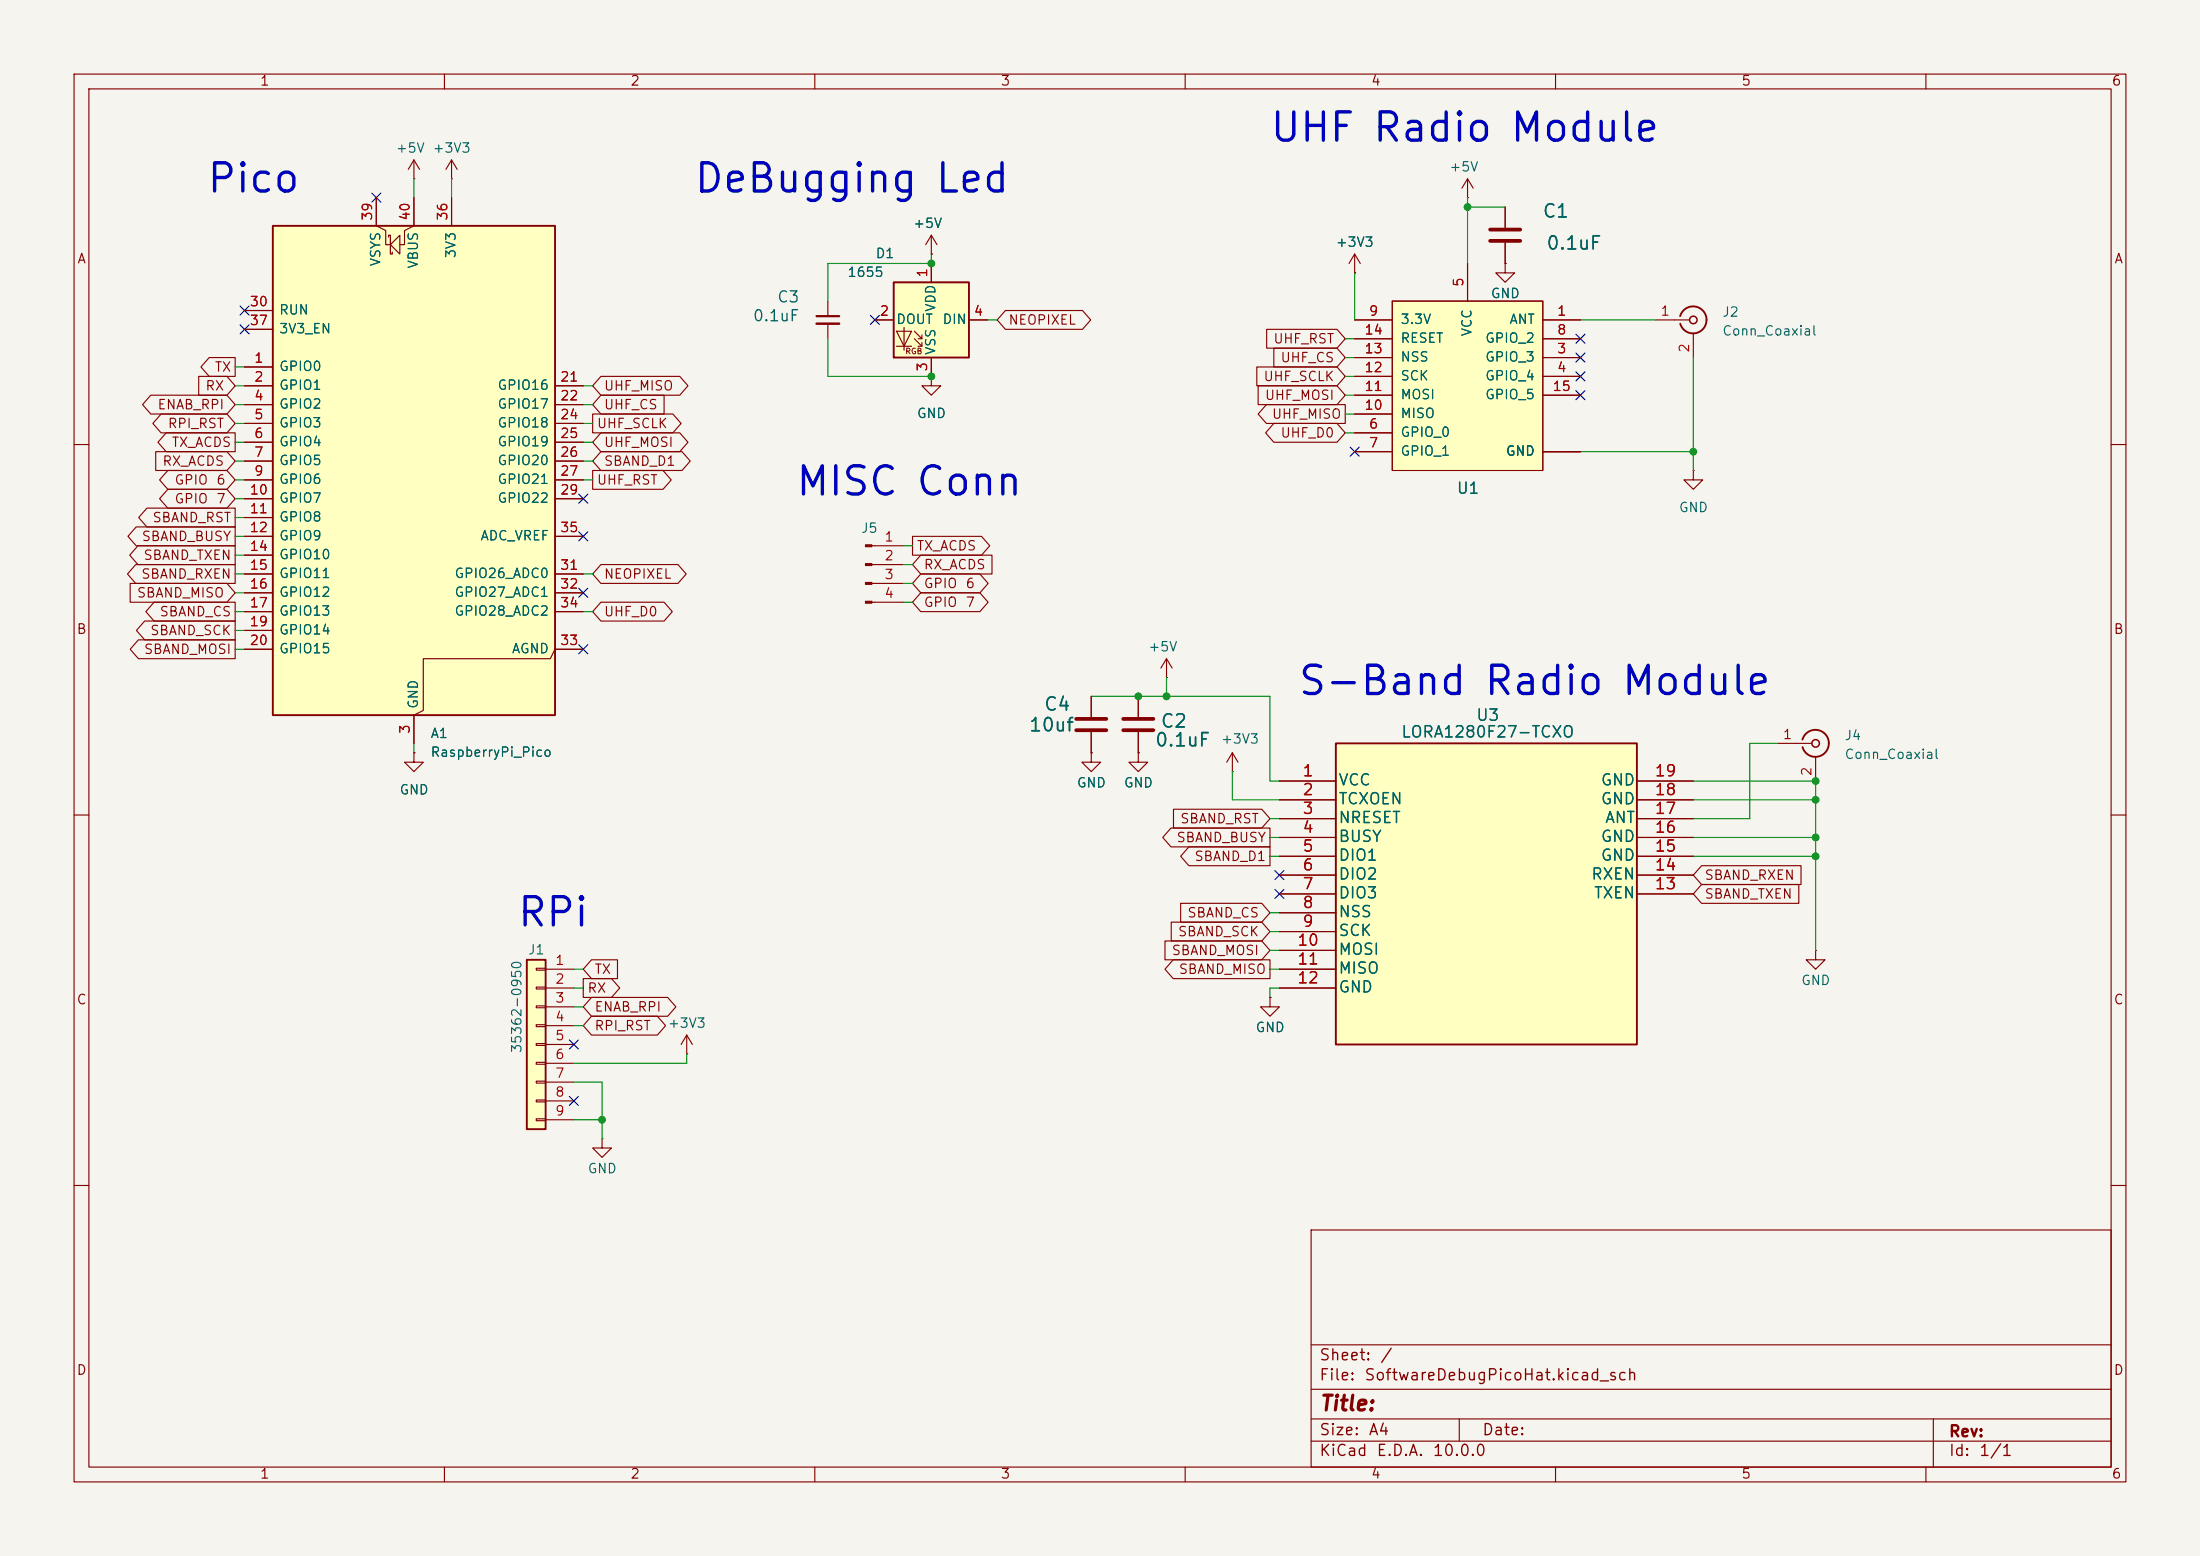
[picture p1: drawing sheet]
<svg xmlns="http://www.w3.org/2000/svg" width="297mm" height="210mm" viewBox="0 0 297 210" stroke-linecap="round" stroke-linejoin="round" font-family="sans-serif">
<path d="M0 0h297v210h-297z" fill="#f5f4ef" stroke="#f5f4ef" stroke-width=".14"/>
<g fill="none" stroke="#840000" stroke-width=".15">
<path d="M10 10h277v190h-277zM12 12h273v186h-273zM60 10v2M110 10v2M160 10v2M210 10v2M260 10v2M55.9 24.1h.1M55.9 21.6l-.8 1.3M55.9 21.6l.7 1.3M55.9 21.6v2.5M182.9 36.8h.1"/>
<path d="M182.9 34.3l-.8 1.3M182.9 34.3l.7 1.3M182.9 34.3v2.5M198.1 26.7h.1M198.1 24.1l-.7 1.3M198.1 24.1l.8 1.3M198.1 24.1v2.6M203.2 35.6v1.2h1.3l-1.3 1.3-1.3-1.3h1.3M203.2 35.6h.1M10 60h2M228.6 63.5v1.3h1.3l-1.3 1.2-1.3-1.2h1.3M228.6 63.5h.1"/>
<path d="M285 60h2M10 110h2M240 100.3h4.6M245.1 102.1v3.3M285 110h2M81.3 153.7v1.2h-1.3l1.3 1.3 1.2-1.3h-1.2M81.3 153.7h.1M10 160h2M177 166h108v32h-108zM285 160h2M60 198v2M110 198v2"/>
<path d="M160 198v2M177 194.5h108M177 191.5h108M177 187.5h108M177 181.5h108M197 191.5v3M210 198v2M260 198v2M261 191.5v6.5"/>
</g>
<path d="M243.3 99.8a1.81 1.81 0 0 1 2.8-1 1.81 1.81 0 0 1 0 3 1.81 1.81 0 0 1-2.8-1" fill="none" stroke="#840000" stroke-width=".25"/>
<circle cx="245.1" cy="100.3" r=".51" fill="none" stroke="#840000" stroke-width=".2"/>
<path d="M188 40.6h20.3v22.9h-20.3z" fill="#ffffc2"/>
<g fill="none" stroke="#840000" stroke-width=".15">
<path d="M198.1 35.6v5M182.9 43.2h5.1M182.9 48.3h5.1M182.9 50.8h5.1M182.9 58.4h5.1M182.9 45.7h5.1M182.9 55.9h5.1M182.9 53.3h5.1M188 40.6h20.3v22.9h-20.3zM208.3 43.2h5.1M208.3 48.3h5.1M208.3 50.8h5.1"/>
<path d="M208.3 45.7h5.1M208.3 53.3h5.1M223.5 43.2h4.6M228.6 45v3.3M182.9 61h5.1M188 63.5v-22.9h20.3v22.9M208.3 61h5.1M171.4 134.6v1.3h1.3l-1.3 1.3-1.2-1.3h1.2M171.4 134.6h.1"/>
</g>
<path d="M226.8 42.7a1.81 1.81 0 0 1 2.8-1 1.81 1.81 0 0 1 0 2.9 1.81 1.81 0 0 1-2.8-.9" fill="none" stroke="#840000" stroke-width=".25"/>
<circle cx="228.6" cy="43.2" r=".51" fill="none" stroke="#840000" stroke-width=".2"/>
<path d="M180.3 100.3h40.7v40.7h-40.7z" fill="#ffffc2"/>
<path d="M180.3 100.3h40.7v40.7h-40.7z" fill="none" stroke="#840000" stroke-width=".25"/>
<g fill="none" stroke="#840000" stroke-width=".15">
<path d="M203.2 27.9v2.8M203.2 32.8v2.8M55.9 101.6v1.3h1.2l-1.2 1.2-1.3-1.2h1.3M55.9 101.6h.1M172.7 110.5h7.6M172.7 105.4h7.6M172.7 108h7.6M172.7 113h7.6M172.7 115.6h7.6M172.7 118.1h7.6M221 110.5h7.6M221 105.4h7.6"/>
<path d="M221 108h7.6M221 113h7.6M221 115.6h7.6M221 118.1h7.6M172.7 120.7h7.6M172.7 123.2h7.6M172.7 125.7h7.6M172.7 128.3h7.6M172.7 130.8h7.6M172.7 133.4h7.6M221 120.7h7.6"/>
</g>
<path d="M201.2 31h4M201.2 32.5h4" fill="none" stroke="#840000" stroke-width=".51"/>
<path d="M120.6 38.1h10.2v10.2h-10.2z" fill="#ffffc2"/>
<g fill="none" stroke="#840000" stroke-width=".15">
<path d="M125.7 34.3h.1M125.7 31.8v2.5M125.7 35.6v2.5M125.7 31.8l-.7 1.2M125.7 31.8l.8 1.2M111.8 40.6v2.1M111.8 43.7v2M118.1 43.2h2.5M121 44.7h2.1l-1.1 2zM121 46.7h2.1M122 44.2v3M123.4 44.7l1.1 1v-.5"/>
<path d="M123.4 45.7l1.1 1v-.5M124 45.7h.5M124 46.7h.5M125.7 50.8v1.3h1.3l-1.3 1.2-1.2-1.2h1.2M125.7 50.8h.1M125.7 48.3v2.5M130.8 43.2h2.5M117.7 73.7h4.2M117.7 76.2h4.2M117.7 78.7h4.2M117.7 81.3h4.2M147.3 94v2.8"/>
<path d="M147.3 98.8v2.8M153.7 94v2.8M153.7 98.8v2.8M157.5 91.4h.1M157.5 88.9l-.8 1.3M157.5 88.9l.7 1.3M157.5 88.9v2.5M147.3 101.6v1.3h1.3l-1.3 1.2-1.3-1.2h1.3M147.3 101.6h.1M153.7 101.6v1.3h1.2l-1.2 1.2-1.3-1.2h1.3M153.7 101.6h.1M166.4 104.1h.1"/>
<path d="M166.4 101.6l-.8 1.3M166.4 101.6l.7 1.3M166.4 101.6v2.5M92.7 139.7l-.8 1.3M92.7 139.7l.8 1.3M92.7 139.7v2.5M245.1 128.3v1.2h1.3l-1.3 1.3-1.3-1.3h1.3M245.1 128.3h.1M92.7 142.2h.1"/>
</g>
<path d="M120.6 38.1h10.2v10.2h-10.2z" fill="none" stroke="#840000" stroke-width=".25"/>
<path d="M110.2 42.7h3.1" fill="none" stroke="#840000" stroke-width=".3"/>
<path d="M110.2 43.7h3.1" fill="none" stroke="#840000" stroke-width=".33"/>
<path d="M145.3 97h4.1M145.3 98.6h4.1M151.6 97h4.1M151.6 98.6h4.1" fill="none" stroke="#840000" stroke-width=".51"/>
<g fill="#840000" stroke="#840000" stroke-width=".15">
<path d="M116.8 73.5h.9v.3h-.9z"/>
<path d="M116.8 76.1h.9v.2h-.9z"/>
<path d="M116.8 78.6h.9v.3h-.9z"/>
<path d="M116.8 81.2h.9v.2h-.9z"/>
</g>
<path d="M71.1 129.5h2.6v22.9h-2.6z" fill="#ffffc2"/>
<path d="M71.1 129.5h2.6v22.9h-2.6z" fill="none" stroke="#840000" stroke-width=".25"/>
<g fill="none" stroke="#840000" stroke-width=".15">
<path d="M72.4 130.7h1.3v.2h-1.3zM72.4 133.2h1.3v.3h-1.3zM72.4 135.8h1.3v.2h-1.3zM72.4 138.3h1.3v.3h-1.3zM73.7 130.8h3.8M73.7 133.4h3.8M73.7 135.9h3.8M73.7 138.4h3.8M72.4 140.8h1.3v.3h-1.3zM72.4 143.4h1.3v.2h-1.3zM72.4 145.9h1.3v.3h-1.3zM72.4 148.5h1.3v.2h-1.3z"/>
<path d="M72.4 151h1.3v.3h-1.3zM73.7 141h3.8M73.7 143.5h3.8M73.7 146.1h3.8M73.7 148.6h3.8M73.7 151.1h3.8"/>
</g>
<path d="M36.8 30.5h38.1v66h-38.1z" fill="#ffffc2"/>
<path d="M36.8 30.5h38.1v66h-38.1z" fill="none" stroke="#840000" stroke-width=".25"/>
<g fill="none" stroke="#840000" stroke-width=".15">
<path d="M50.8 26.7v3.8l1.3 .6v1.9h.6M52.5 32v-.2h.2v2.5h.3v-.3M52.7 33l1.3-1.2v2.5zM55.9 26.7v3.8l-1.3 .6v1.9h-.6M61 24.1h.1M61 21.6v2.5M61 26.7v3.8M61 21.6l-.8 1.3M61 21.6l.7 1.3M125.7 34.3h.1M125.7 35.6v2.5M182.9 36.8h.1"/>
<path d="M198.1 35.6v5M203.2 35.6h.1M203.2 27.9v2.8M203.2 32.8v2.8M20.4 53.3h10.2l1.1 1.3-1.1 1.3h-10.2l-1.2-1.3zM21.7 55.9h8.9l1.1 1.3-1.1 1.2h-8.9l-1.1-1.2zM22.4 58.4h9.3v2.6h-9.3l-1.1-1.3zM26.8 50.8h3.8l1.1 1.3-1.1 1.2h-3.8zM28.2 48.3h3.5v2.5h-3.5l-1.1-1.3zM33 49.5h3.8M33 52.1h3.8M33 54.6h3.8"/>
<path d="M33 57.2h3.8M33 59.7h3.8M33 41.9h3.8M33 44.5h3.8M74.9 52.1h3.8M74.9 54.6h3.8M74.9 57.2h3.8M74.9 59.7h3.8M80 55.9h10.8l1.2 1.3-1.2 1.2h-10.8zM81.1 58.4h10.7l1.1 1.3-1.1 1.3h-10.7l-1.1-1.3zM81.1 53.3h8.6v2.6h-8.6l-1.1-1.3zM81.1 50.8h10.7l1.1 1.3-1.1 1.2h-10.7l-1.1-1.2z"/>
<path d="M118.1 43.2h2.5M125.7 50.8h.1M125.7 48.3v2.5M130.8 43.2h2.5M135.7 41.9h10.4l1.1 1.3-1.1 1.3h-10.4l-1.1-1.3zM169.7 49.5h10.8l1.1 1.3-1.1 1.3h-10.8zM169.9 52.1h10.6l1.1 1.2-1.1 1.3h-10.6zM171 54.6h10.6v2.6h-10.6l-1.1-1.3zM171 44.4h9.5l1.1 1.3-1.1 1.3h-9.5zM172 47h8.5l1.1 1.3-1.1 1.2h-8.5zM172 57.1h8.5l1.1 1.3-1.1 1.3h-8.5l-1.1-1.3zM182.9 43.2h5.1"/>
<path d="M182.9 48.3h5.1M182.9 50.8h5.1M182.9 58.4h5.1M182.9 45.7h5.1M182.9 55.9h5.1M182.9 53.3h5.1M208.3 43.2h5.1M208.3 48.3h5.1M208.3 50.8h5.1M208.3 45.7h5.1M208.3 53.3h5.1M17.6 78.7h13l1.1 1.3-1.1 1.3h-13z"/>
<path d="M18.3 76.2h13.4v2.5h-13.4l-1.1-1.2zM18.4 71.1h13.3v2.6h-13.3l-1.1-1.3zM18.6 73.7h13.1v2.5h-13.1l-1.1-1.3zM19.8 68.6h11.9v2.5h-11.9l-1.1-1.2zM21 61h9.6l1.1 1.2-1.1 1.3h-9.6zM22.7 66h7.9l1.1 1.3-1.1 1.3h-7.9l-1.2-1.3zM22.7 63.5h7.9l1.1 1.3-1.1 1.2h-7.9l-1.2-1.2zM33 62.2h3.8M33 64.8h3.8M33 67.3h3.8M33 69.9h3.8M33 72.4h3.8"/>
<path d="M33 74.9h3.8M33 77.5h3.8M74.9 62.2h3.8M74.9 64.8h3.8M74.9 67.3h3.8M74.9 72.4h3.8M74.9 77.5h3.8M80 63.5h9.5l1.1 1.3-1.1 1.2h-9.5zM81.1 76.2h10.4l1.1 1.3-1.1 1.2h-10.4l-1.1-1.2zM81.1 61h11l1.1 1.2-1.1 1.3h-11l-1.1-1.3zM123.2 72.4h9.3l1.1 1.3-1.1 1.2h-9.3zM124.3 77.5h8l1.1 1.2-1.1 1.3h-8l-1.1-1.3z"/>
<path d="M124.3 74.9h9.6v2.6h-9.6l-1.1-1.3zM182.9 61h5.1M208.3 61h5.1M18.7 86.4h13v2.5h-13l-1.1-1.3zM19.5 83.8h12.2v2.6h-12.2l-1.1-1.3zM20.8 81.3h10.9v2.5h-10.9l-1.1-1.2zM33 80h3.8M33 82.6h3.8M33 85.1h3.8M33 87.6h3.8M74.9 80h3.8M74.9 82.6h3.8"/>
<path d="M78.7 87.6h-3.8l-.6 1.3h-17.2v7l-1.2 .6v3.8M81.1 81.3h8.6l1.1 1.3-1.1 1.2h-8.6l-1.1-1.2zM124.3 80h8l1.1 1.3-1.1 1.3h-8l-1.1-1.3zM147.3 94v2.8M147.3 98.8v2.8M153.7 94v2.8M153.7 98.8v2.8M55.9 101.6h.1M147.3 101.6h.1M153.7 101.6h.1M158.1 111.8h13.3v2.5h-13.3l-1.1-1.3zM158.4 109.2h11.9l1.1 1.3-1.1 1.3h-11.9z"/>
<path d="M160.5 114.3h10.9v2.5h-10.9l-1.1-1.2zM172.7 110.5h7.6M172.7 105.4h7.6M172.7 108h7.6M172.7 113h7.6M172.7 115.6h7.6M172.7 118.1h7.6M221 110.5h7.6M221 105.4h7.6M221 108h7.6M221 113h7.6M221 115.6h7.6"/>
<path d="M221 118.1h7.6M229.7 116.8h13.4v2.6h-13.4l-1.1-1.3zM229.7 119.4h13.1v2.5h-13.1l-1.1-1.2zM78.7 132.1h3.9l1.1 1.3-1.1 1.2h-3.9zM79.9 129.5h3.5v2.6h-3.5l-1.2-1.3zM79.9 137.2h8.8l1.2 1.2-1.2 1.3h-8.8l-1.2-1.3zM79.9 134.6h10.2l1.1 1.3-1.1 1.3h-10.2l-1.2-1.3zM157.3 127h13l1.1 1.3-1.1 1.2h-13zM158.1 124.5h12.2l1.1 1.2-1.1 1.3h-12.2zM158.4 129.5h13v2.6h-13l-1.1-1.3zM159.4 121.9h10.9l1.1 1.3-1.1 1.3h-10.9zM171.4 134.6h.1"/>
<path d="M172.7 120.7h7.6M172.7 123.2h7.6M172.7 125.7h7.6M172.7 128.3h7.6M172.7 130.8h7.6M172.7 133.4h7.6M221 120.7h7.6"/>
</g>
<g fill="none" stroke="#009600" stroke-width=".15">
<path d="M55.9 24.1v2.6M61 24.1v2.6M125.7 34.3v1.3h-13.9v5M182.9 36.8v6.4M198.1 26.7v8.9M198.1 27.9h5.1M31.7 59.7h1.3M31.7 57.2h1.3M31.7 54.6h1.3M31.7 49.5h1.3M31.7 52.1h1.3M78.7 59.7h1.3"/>
<path d="M78.7 57.2h1.3M78.7 54.6h1.3M78.7 52.1h1.3M111.8 45.7v5.1h13.9M133.3 43.2h1.3M181.6 50.8h1.3M181.6 48.3h1.3M181.6 45.7h1.3M181.6 55.9h1.3M181.6 58.4h1.3M181.6 53.3h1.3M213.4 43.2h10.1"/>
<path d="M228.6 48.3v15.2M31.7 62.2h1.3M31.7 67.3h1.3M31.7 64.8h1.3M31.7 77.5h1.3M31.7 74.9h1.3M31.7 69.9h1.3M31.7 72.4h1.3M78.7 62.2h1.3M78.7 64.8h1.3M78.7 77.5h1.3M121.9 73.7h1.3"/>
<path d="M121.9 76.2h1.3M121.9 78.7h1.3M213.4 61h15.2M31.7 82.6h1.3M31.7 80h1.3M31.7 87.6h1.3M31.7 85.1h1.3M78.7 82.6h1.3M121.9 81.3h1.3M147.3 94h24.1v11.4h1.3M157.5 91.4v2.6M55.9 100.3v1.3"/>
<path d="M166.4 104.1v3.9h6.3M171.4 113h1.3M171.4 110.5h1.3M171.4 115.6h1.3M228.6 108h16.5M228.6 113h16.5M228.6 105.4h16.5v22.9M228.6 115.6h16.5M240 100.3h-3.8v10.2h-7.6M77.5 133.4h1.2M77.5 130.8h1.2M77.5 138.4h1.2"/>
<path d="M77.5 135.9h1.2M171.4 125.7h1.3M171.4 123.2h1.3M171.4 128.3h1.3M171.4 130.8h1.3M172.7 133.4h-1.3v1.2M77.5 151.1h3.8M77.5 146.1h3.8v7.6M92.7 142.2v1.3h-15.2"/>
</g>
<g fill="none" stroke="#000084" stroke-width=".15">
<path d="M50.2 26.1l1.2 1.2M51.4 26.1l-1.2 1.2M32.4 43.8l1.2 1.3M32.4 41.3l1.2 1.2M33.6 43.8l-1.2 1.3M33.6 41.3l-1.2 1.2M117.5 42.6l1.2 1.2M118.7 42.6l-1.2 1.2M212.8 45.1l1.2 1.2M212.8 52.7l1.2 1.2M212.8 50.2l1.2 1.2M212.8 47.7l1.2 1.2"/>
<path d="M214 45.1l-1.2 1.2M214 52.7l-1.2 1.2M214 50.2l-1.2 1.2M214 47.7l-1.2 1.2M78.1 66.7l1.2 1.2M78.1 71.8l1.2 1.2M78.1 79.4l1.2 1.2M79.3 66.7l-1.2 1.2M79.3 71.8l-1.2 1.2M79.3 79.4l-1.2 1.2M182.3 60.4l1.2 1.2M183.5 60.4l-1.2 1.2"/>
<path d="M78.1 87l1.2 1.2M79.3 87l-1.2 1.2M172.1 117.5l1.2 1.2M173.3 117.5l-1.2 1.2M172.1 120l1.2 1.3M173.3 120l-1.2 1.3M76.9 140.4l1.2 1.2M76.9 148l1.2 1.2M78.1 140.4l-1.2 1.2M78.1 148l-1.2 1.2"/>
</g>
<g fill="#009600" stroke="#009600" stroke-width=".14">
<circle cx="81.3" cy="151.1" r=".46"/>
<circle cx="153.7" cy="94" r=".46"/>
<circle cx="157.5" cy="94" r=".46"/>
<circle cx="245.1" cy="115.6" r=".46"/>
<circle cx="245.1" cy="113" r=".46"/>
<circle cx="245.1" cy="105.4" r=".46"/>
<circle cx="245.1" cy="108" r=".46"/>
<circle cx="125.7" cy="35.6" r=".46"/>
<circle cx="125.7" cy="50.8" r=".46"/>
<circle cx="228.6" cy="61" r=".46"/>
<circle cx="198.1" cy="27.9" r=".46"/>
</g>
<g font-size="3.8" fill="#0000c2">
<text x="171.2" y="20.1">UHF Radio Module</text>
<text x="27.7" y="26.9">Pico</text>
<text x="93.5" y="26.9">DeBugging Led</text>
<text x="107.2" y="67.8">MISC Conn</text>
<text x="175" y="94.7">S-Band Radio Module</text>
<text x="69.6" y="126">RPi</text>
</g>
<text font-size="2" fill="#840000" x="178" y="190.9">Title:</text>
<g font-size="1.8" fill="#006464">
<text x="208.1" y="29.8">C1</text>
<text x="208.6" y="34.1">0.1uF</text>
<text x="138.8" y="99.2">10uf</text>
<text x="140.8" y="96.4">C4</text>
<text x="155.8" y="101.2">0.1uF</text>
<text x="156.6" y="98.7">C2</text>
</g>
<g font-size="1.5" fill="#006464">
<text x="104.8" y="41.2">C3</text>
<text x="101.5" y="43.7">0.1uF</text>
<text x="196.5" y="67">U1</text>
<text x="189.1" y="99.9">LORA1280F27-TCXO</text>
<text x="199.2" y="97.7">U3</text>
<text x="180.6" y="106.4">VCC</text>
<text x="216" y="106.4">GND</text>
<text x="180.6" y="108.9">TCXOEN</text>
<text x="180.6" y="111.5">NRESET</text>
<text x="216" y="108.9">GND</text>
<text x="216.6" y="111.5">ANT</text>
<text x="180.6" y="114">BUSY</text>
<text x="180.6" y="116.5">DIO1</text>
<text x="180.6" y="119.1">DIO2</text>
<text x="214.7" y="119.1">RXEN</text>
<text x="216" y="116.5">GND</text>
<text x="216" y="114">GND</text>
<text x="180.6" y="121.6">DIO3</text>
<text x="180.6" y="124.2">NSS</text>
<text x="215.1" y="121.6">TXEN</text>
<text x="180.6" y="126.7">SCK</text>
<text x="180.6" y="129.2">MOSI</text>
<text x="180.6" y="131.8">MISO</text>
<text x="180.6" y="134.3">GND</text>
</g>
<g font-size="1.5" fill="#a90000">
<text x="175.7" y="105.2">1</text>
<text x="175.7" y="107.7">2</text>
<text x="223.3" y="107.7">18</text>
<text x="223.3" y="105.2">19</text>
<text x="175.7" y="110.2">3</text>
<text x="175.7" y="112.8">4</text>
<text x="223.3" y="110.2">17</text>
<text x="223.3" y="112.8">16</text>
<text x="175.7" y="115.3">5</text>
<text x="175.7" y="117.9">6</text>
<text x="223.3" y="117.9">14</text>
<text x="223.3" y="115.3">15</text>
<text x="175.7" y="120.4">7</text>
<text x="175.7" y="122.9">8</text>
<text x="175.7" y="125.5">9</text>
<text x="223.3" y="120.4">13</text>
<text x="175" y="128">10</text>
<text x="175" y="130.6">11</text>
<text x="175" y="133.1">12</text>
</g>
<g font-size="1.5" fill="#840000">
<text x="178" y="184">Sheet:</text>
<text x="186.2" y="184">/</text>
<text x="178" y="186.7">File:</text>
<text x="184.1" y="186.7">SoftwareDebugPicoHat.kicad_sch</text>
<text x="178" y="196.9">KiCad</text>
<text x="178" y="194.1">Size:</text>
<text x="184.7" y="194.1">A4</text>
<text x="185.7" y="196.9">E.D.A.</text>
<text x="193.3" y="196.9">10.0.0</text>
<text x="200" y="194.1">Date:</text>
<text x="263" y="194.3">Rev:</text>
<text x="263" y="196.9">Id:</text>
<text x="267.1" y="196.9">1/1</text>
</g>
<g font-size="1.3" fill="#840000">
<text x="35" y="11.9">1</text>
<text x="85" y="11.9">2</text>
<text x="135" y="11.9">3</text>
<text x="185" y="11.9">4</text>
<text x="235" y="11.9">5</text>
<text x="285" y="11.9">6</text>
<text x="10.3" y="35.9">A</text>
<text x="285.3" y="35.9">A</text>
<text x="136" y="44.1">NEOPIXEL</text>
<text x="171.8" y="46.7">UHF_RST</text>
<text x="27.6" y="53">RX</text>
<text x="28.9" y="50.5">TX</text>
<text x="81.4" y="53">UHF_MISO</text>
<text x="170.5" y="51.8">UHF_SCLK</text>
<text x="172.8" y="49.2">UHF_CS</text>
<text x="21.2" y="55.6">ENAB_RPI</text>
<text x="22.6" y="58.1">RPI_RST</text>
<text x="80.5" y="58.1">UHF_SCLK</text>
<text x="81.4" y="55.6">UHF_CS</text>
<text x="170.7" y="54.3">UHF_MOSI</text>
<text x="171.6" y="56.8">UHF_MISO</text>
<text x="172.8" y="59.4">UHF_D0</text>
<text x="21.8" y="63.2">RX_ACDS</text>
<text x="23.1" y="60.6">TX_ACDS</text>
<text x="23.5" y="65.7">GPIO</text>
<text x="29.1" y="65.7">6</text>
<text x="80.5" y="65.7">UHF_RST</text>
<text x="81.4" y="60.6">UHF_MOSI</text>
<text x="81.4" y="63.2">SBAND_D1</text>
<text x="20.5" y="70.8">SBAND_RST</text>
<text x="23.5" y="68.3">GPIO</text>
<text x="29.1" y="68.3">7</text>
<text x="19" y="73.3">SBAND_BUSY</text>
<text x="19.3" y="75.9">SBAND_TXEN</text>
<text x="123.7" y="74.6">TX_ACDS</text>
<text x="124.6" y="77.2">RX_ACDS</text>
<text x="18.4" y="81">SBAND_MISO</text>
<text x="19" y="78.4">SBAND_RXEN</text>
<text x="21.5" y="83.5">SBAND_CS</text>
<text x="81.4" y="83.5">UHF_D0</text>
<text x="81.4" y="78.4">NEOPIXEL</text>
<text x="124.6" y="79.7">GPIO</text>
<text x="124.6" y="82.2">GPIO</text>
<text x="130.3" y="79.7">6</text>
<text x="130.3" y="82.2">7</text>
<text x="10.3" y="85.9">B</text>
<text x="19.3" y="88.6">SBAND_MOSI</text>
<text x="20.2" y="86">SBAND_SCK</text>
<text x="285.3" y="85.9">B</text>
<text x="158.7" y="114">SBAND_BUSY</text>
<text x="159.2" y="111.4">SBAND_RST</text>
<text x="161.2" y="116.5">SBAND_D1</text>
<text x="230" y="119.1">SBAND_RXEN</text>
<text x="160.2" y="124.1">SBAND_CS</text>
<text x="230" y="121.6">SBAND_TXEN</text>
<text x="80.2" y="131.8">TX</text>
<text x="158.1" y="129.2">SBAND_MOSI</text>
<text x="158.9" y="126.7">SBAND_SCK</text>
<text x="159" y="131.8">SBAND_MISO</text>
<text x="10.3" y="135.9">C</text>
<text x="79.2" y="134.3">RX</text>
<text x="80.2" y="136.8">ENAB_RPI</text>
<text x="285.3" y="135.9">C</text>
<text x="80.2" y="139.4">RPI_RST</text>
<text x="10.3" y="185.9">D</text>
<text x="285.3" y="185.9">D</text>
<text x="35" y="199.9">1</text>
<text x="85" y="199.9">2</text>
<text x="135" y="199.9">3</text>
<text x="185" y="199.9">4</text>
<text x="235" y="199.9">5</text>
<text x="285" y="199.9">6</text>
</g>
<g font-size="1.3" fill="#006464">
<text x="53.3" y="20.9">+5V</text>
<text x="58.3" y="20.9">+3V3</text>
<text x="195.6" y="23.5">+5V</text>
<text x="61.8" y="35" transform="rotate(-90 61.8 35)">3V3</text>
<text x="118.1" y="35.2">D1</text>
<text x="123.2" y="31.1">+5V</text>
<text x="180.2" y="33.6">+3V3</text>
<text x="51.7" y="36" transform="rotate(-90 51.7 36)">VSYS</text>
<text x="56.7" y="36.3" transform="rotate(-90 56.7 36.3)">VBUS</text>
<text x="114.3" y="37.7">1655</text>
<text x="201.2" y="40.6">GND</text>
<text x="37.6" y="42.8">RUN</text>
<text x="37.6" y="45.3">3V3_EN</text>
<text x="120.9" y="44">DOUT</text>
<text x="126.6" y="42.2" transform="rotate(-90 126.6 42.2)">VDD</text>
<text x="127.1" y="44">DIN</text>
<text x="189" y="44">3.3V</text>
<text x="189" y="46.6">RESET</text>
<text x="199" y="45.5" transform="rotate(-90 199 45.5)">VCC</text>
<text x="200.4" y="46.6">GPIO_2</text>
<text x="203.7" y="44">ANT</text>
<text x="232.4" y="43.1">J2</text>
<text x="232.4" y="45.6">Conn_Coaxial</text>
<text x="37.6" y="50.4">GPIO0</text>
<text x="37.6" y="52.9">GPIO1</text>
<text x="67.1" y="52.9">GPIO16</text>
<text x="126.6" y="48" transform="rotate(-90 126.6 48)">VSS</text>
<text x="189" y="51.7">SCK</text>
<text x="189" y="49.1">NSS</text>
<text x="200.4" y="49.1">GPIO_3</text>
<text x="200.4" y="51.7">GPIO_4</text>
<text x="37.6" y="55.5">GPIO2</text>
<text x="37.6" y="58">GPIO3</text>
<text x="67.1" y="55.5">GPIO17</text>
<text x="67.1" y="58">GPIO18</text>
<text x="123.7" y="56.7">GND</text>
<text x="189" y="59.3">GPIO_0</text>
<text x="189" y="56.7">MISO</text>
<text x="189" y="54.2">MOSI</text>
<text x="200.4" y="54.2">GPIO_5</text>
<text x="37.6" y="60.6">GPIO4</text>
<text x="37.6" y="63.1">GPIO5</text>
<text x="37.6" y="65.6">GPIO6</text>
<text x="67.1" y="60.6">GPIO19</text>
<text x="67.1" y="63.1">GPIO20</text>
<text x="67.1" y="65.6">GPIO21</text>
<text x="189" y="61.8">GPIO_1</text>
<text x="203.2" y="61.8">GND</text>
<text x="37.6" y="68.2">GPIO7</text>
<text x="37.6" y="70.7">GPIO8</text>
<text x="67.1" y="68.2">GPIO22</text>
<text x="226.6" y="69.4">GND</text>
<text x="37.6" y="73.3">GPIO9</text>
<text x="37.6" y="75.8">GPIO10</text>
<text x="64.8" y="73.3">ADC_VREF</text>
<text x="116.2" y="72.2">J5</text>
<text x="37.6" y="78.3">GPIO11</text>
<text x="37.6" y="80.9">GPIO12</text>
<text x="37.6" y="83.4">GPIO13</text>
<text x="61.3" y="78.3">GPIO26_ADC0</text>
<text x="61.3" y="80.9">GPIO27_ADC1</text>
<text x="61.3" y="83.4">GPIO28_ADC2</text>
<text x="37.6" y="86">GPIO14</text>
<text x="37.6" y="88.5">GPIO15</text>
<text x="69" y="88.5">AGND</text>
<text x="154.9" y="88.2">+5V</text>
<text x="56.7" y="95.8" transform="rotate(-90 56.7 95.8)">GND</text>
<text x="58" y="99.9">A1</text>
<text x="164.7" y="100.7">+3V3</text>
<text x="248.9" y="100.2">J4</text>
<text x="53.8" y="107.5">GND</text>
<text x="58" y="102.5">RaspberryPi_Pico</text>
<text x="145.3" y="106.6">GND</text>
<text x="151.6" y="106.6">GND</text>
<text x="248.9" y="102.8">Conn_Coaxial</text>
<text x="71.2" y="129.1">J1</text>
<text x="243.1" y="133.3">GND</text>
<text x="70.7" y="142.2" transform="rotate(-90 70.7 142.2)">35362-0950</text>
<text x="90.1" y="139">+3V3</text>
<text x="169.4" y="139.6">GND</text>
<text x="79.2" y="158.7">GND</text>
</g>
<g font-size="1.3" fill="#a90000">
<text x="50.5" y="29.9" transform="rotate(-90 50.5 29.9)">39</text>
<text x="55.6" y="29.9" transform="rotate(-90 55.6 29.9)">40</text>
<text x="60.7" y="29.9" transform="rotate(-90 60.7 29.9)">36</text>
<text x="33.6" y="41.7">30</text>
<text x="125.5" y="37.5" transform="rotate(-90 125.5 37.5)">1</text>
<text x="197.9" y="38.8" transform="rotate(-90 197.9 38.8)">5</text>
<text x="33.6" y="44.2">37</text>
<text x="118.7" y="42.9">2</text>
<text x="131.4" y="42.9">4</text>
<text x="184.1" y="45.5">14</text>
<text x="184.7" y="42.9">9</text>
<text x="210.1" y="42.9">1</text>
<text x="210.1" y="45.5">8</text>
<text x="224.1" y="42.9">1</text>
<text x="228.3" y="47.7" transform="rotate(-90 228.3 47.7)">2</text>
<text x="34.2" y="49.3">1</text>
<text x="34.2" y="51.8">2</text>
<text x="75.5" y="51.8">21</text>
<text x="125.5" y="50.2" transform="rotate(-90 125.5 50.2)">3</text>
<text x="184.1" y="53.1">11</text>
<text x="184.1" y="50.5">12</text>
<text x="184.1" y="48">13</text>
<text x="209.5" y="53.1">15</text>
<text x="210.1" y="48">3</text>
<text x="210.1" y="50.5">4</text>
<text x="34.2" y="54.4">4</text>
<text x="34.2" y="56.9">5</text>
<text x="34.2" y="59.4">6</text>
<text x="75.5" y="54.4">22</text>
<text x="75.5" y="56.9">24</text>
<text x="75.5" y="59.4">25</text>
<text x="184.1" y="55.6">10</text>
<text x="184.7" y="58.2">6</text>
<text x="34.2" y="62">7</text>
<text x="34.2" y="64.5">9</text>
<text x="75.5" y="62">26</text>
<text x="75.5" y="64.5">27</text>
<text x="184.7" y="60.7">7</text>
<text x="33.6" y="67.1">10</text>
<text x="33.6" y="69.6">11</text>
<text x="75.5" y="67.1">29</text>
<text x="33.6" y="72.1">12</text>
<text x="33.6" y="74.7">14</text>
<text x="33.6" y="77.2">15</text>
<text x="75.5" y="77.2">31</text>
<text x="75.5" y="72.1">35</text>
<text x="119.3" y="73.4">1</text>
<text x="119.3" y="75.9">2</text>
<text x="33.6" y="79.8">16</text>
<text x="33.6" y="82.3">17</text>
<text x="75.5" y="79.8">32</text>
<text x="75.5" y="82.3">34</text>
<text x="119.3" y="78.5">3</text>
<text x="119.3" y="81">4</text>
<text x="33.6" y="84.8">19</text>
<text x="33.6" y="87.4">20</text>
<text x="75.5" y="87.4">33</text>
<text x="55.6" y="99.1" transform="rotate(-90 55.6 99.1)">3</text>
<text x="240.6" y="100.1">1</text>
<text x="244.9" y="104.8" transform="rotate(-90 244.9 104.8)">2</text>
<text x="74.9" y="130.6">1</text>
<text x="74.9" y="133.1">2</text>
<text x="74.9" y="135.6">3</text>
<text x="74.9" y="138.2">4</text>
<text x="74.9" y="140.7">5</text>
<text x="74.9" y="143.3">6</text>
<text x="74.9" y="145.8">7</text>
<text x="74.9" y="148.3">8</text>
<text x="74.9" y="150.9">9</text>
</g>
<text font-size=".8" fill="#840000" x="122.1" y="48">RGB</text>
</svg>
